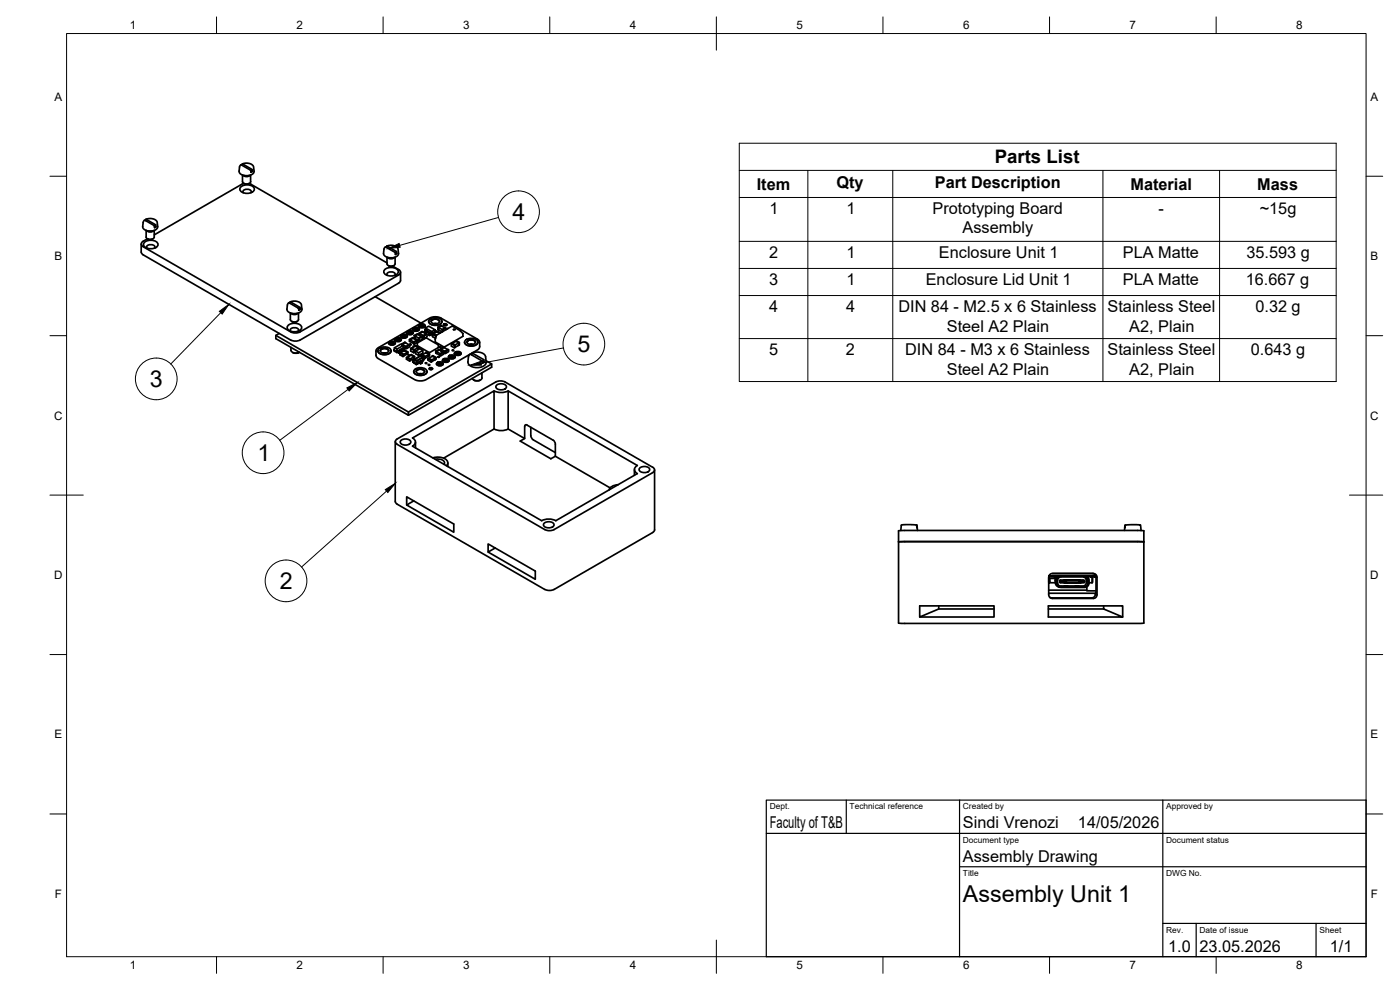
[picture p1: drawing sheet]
<svg xmlns="http://www.w3.org/2000/svg" width="420mm" height="297mm" viewBox="0 0 420 297" stroke-linecap="round" stroke-linejoin="round" font-family="sans-serif">
<!-- layer: Visible -->
<g fill="none" stroke="#000" stroke-width=".51">
<path d="M71.8 51.4l.1-1.4 .5-.6 2.8 1.7 .1 .6 .4-.3M71.8 51.4a2.52 2.52 0 0 0 3.8 1l.5-.5 .2-.5M72.3 56.1a2.96 2.96 0 0 1 4 .3 1.38 1.38 0 0 1-1.6 1.6l-1.6-.1a1.06 1.06 0 0 1-1-.7 1.06 1.06 0 0 1 .2-1.1zM72.7 49.6l.1-.4 2.8 1.6 .1 .7-.4-.3M72.7 49.2l1.5-.3 1.4 .5 .5 .6 .1 1.4M72.8 52.5v2a1.4 1.4 0 0 0 2.4 0M72.9 52.5a1.66 1.66 0 0 0 2.2 0M73 57.8l-.1-.2a1.37 1.37 0 0 1 1.3-.8 1.37 1.37 0 0 1 1.2 .8l-.1 .2M73.3 52.6l.7 .2 .8-.2M74.6 55.1l.8 .2 40.7 23.6M74.6 55.1l-.6 .2-.8-.2-.7 .2-26.2 15.2M75.2 52.5v2"/>
<path d="M42.4 73.2v2.7l.6 .6 44.2 25.5 .9 .3h1.1l.9-.3 29.5-17M43 74l44.2 25.6 .9 .3h1.1l.9-.3 29.9-17.4a.83 .83 0 0 0-.4-1.3l-1.8-1.1M43.3 72.7a2.96 2.96 0 0 1 4.1 .3 1.38 1.38 0 0 1-1.6 1.6l-1.6-.1a1.06 1.06 0 0 1-1-.6 1.06 1.06 0 0 1 .1-1.2zM43.8 65.8l2.9 1.6 .1 .7-.4-.3M43.8 65.8v.4M43.8 65.8l1.5-.2 1.3 .4 .5 .5 .2 1.5a2.52 2.52 0 0 1-3.8 1l-.5-.5-.2-.5 .2-1.4 .4-.6 2.9 1.7 .1 .6 .4-.2M43.9 69.1v2a1.4 1.4 0 0 0 2.4 0v-2M43.9 69.2a1.66 1.66 0 0 0 2.3 0M44.1 74.4l-.1-.2a1.37 1.37 0 0 1 1.2-.8 1.37 1.37 0 0 1 1.3 .8l-.1 .2M44.3 69.3l.8 .1 .7-.1M45.8 71.7l-1.4 .1a2.72 2.72 0 0 0-2 1.2l.2 .7 .4 .3M116.1 74.3v-.5l2.9 1.7 .1 .6-.5-.3"/>
<path d="M116.1 73.8l1.5-.2 1.4 .4 .4 .6 .2 1.4a2.52 2.52 0 0 1-3.8 1l-.5-.5-.2-.5 .2-1.4 .4-.5 2.9 1.6 .1 .7 .4-.3M116.1 77.2v2a1.4 1.4 0 0 0 2.5 0v-2M116.2 77.2a1.66 1.66 0 0 0 2.3 0M116.6 79.7l.8 .2 .6-.1M116.6 77.3l.8 .2 .7-.2M118.1 79.7l-.1 .1M86.5 97.6a2.96 2.96 0 0 1 4 .3 1.38 1.38 0 0 1-1.6 1.6l-1.6-.1a1.06 1.06 0 0 1-1-.6 1.06 1.06 0 0 1 .2-1.2zM87.1 91l.1-.4 2.8 1.7 .1 .5-.5-.2M87.1 90.6l1.6-.3 1.2 .4 .5 .6 .2 1.4a2.52 2.52 0 0 1-3.8 1.1l-.5-.5-.2-.5 .2-1.4 .4-.6 2.9 1.7 .1 .6 .4-.2M87.1 93.9v2a1.4 1.4 0 0 0 2.5 0v-2M87.2 99.4l-.1-.3a1.37 1.37 0 0 1 1.3-.8 1.37 1.37 0 0 1 1.2 .8l-.1 .3M87.2 94a1.66 1.66 0 0 0 2.3 0"/>
<path d="M87.6 96.5l.8 .2 .7-.2M87.6 94l.8 .2 .7-.2M112.6 89l13.7 8M115.5 80.9a2.96 2.96 0 0 1 4 .3 1.38 1.38 0 0 1-1.6 1.6l-1.6-.2a1.06 1.06 0 0 1-1-.6 1.06 1.06 0 0 1 .2-1.1zM116.2 82.6l-.1-.2a1.37 1.37 0 0 1 1.3-.8 1.37 1.37 0 0 1 1.2 .8l-.1 .2M120.2 84.1l-.6 .8M120.2 81.7v2.4M122 99.8a1.13 1.13 0 0 0 2 0M122.1 99.6l.6-.3h.7l.6 .5a1.16 1.16 0 0 1-2 0zM122.5 99.8l.5-.2 .5 .2M122.7 99.6l.5-.1 .3 .4-.6 .2-.3-.2zM123.8 98.8a1.13 1.13 0 0 0 2 0"/>
<path d="M123.9 98.5l.6-.3h.7l.6 .6a1.16 1.16 0 0 1-2 0zM124.3 98.8l.5-.3 .5 .3M124.5 98.6l.5-.1 .3 .3-.6 .2-.4-.2zM125.6 97.8a1.16 1.16 0 0 0 2 0M125.6 97.7v.1M125.7 97.5l.5-.3h.8l.6 .5a1.16 1.16 0 0 1-2 0zM126.1 97.7l.5-.2 .5 .2M126.3 97.5l.4-.1 .4 .4-.6 .2-.4-.2zM126.9 99.6l-.2-.2-.9 .6M127.3 99.6l.3 .2M127.5 98.9l.5 .3M127.6 99.2v.2"/>
<path d="M127.6 99.4l-.3 .2 .3 .2 .2-.3M127.6 97.7v.1M127.7 98.9l-.1 .2M127.7 98.4l1-.5 1.9 1-1 .6zM127.7 98.4l-.1 .6M127.8 99.8l-.2 .1M127.9 99.5l1 .6M128 99.2l1 .5M128 99.2l-.2 .6M128 99l-.2 .5M128.7 96.4a2.28 2.28 0 0 0 4 0M128.9 95.9a2.63 2.63 0 0 1 3.7 .4 1.79 1.79 0 0 1-2.5 1.2 1.15 1.15 0 0 1-1.1-.4 1.15 1.15 0 0 1-.1-1.2z"/>
<path d="M129 99.7l.3 .3M129 99.7l-.2 .7M129.3 100l.3 .1v.4M129.4 99.9l-.2 .6-.3 .2M129.4 99.8l-.2 .5M129.4 96.5a1.47 1.47 0 0 1 2.5 0M129.5 96.2a1.54 1.54 0 0 1 2.4 .2 1.45 1.45 0 0 1-2.5 0zM130.3 97.1h.7M130.5 97.1h.3M130.6 98.9v1M130.7 99.1v.3l-1.1 .7v-.6M130.7 99.3l.2 .2-.3 .2"/>
<path d="M130.7 99.5h.1M130.9 99.4l-.1 .1M131.1 99.5l.2-.1 .9 .5M131.6 99l1.1 .6M131.7 98.3l1.2 .7M132 100l-.9-.5-1 .6M132.5 97.8l1 .6M132.5 97.8l-.2-.2-.9 .5M132.5 97.7l-.9 .6v.7l-.2-.1v-.8l.2 .2M133.1 97.4a.55 .55 0 0 0 .5 .3 .55 .55 0 0 0 .5-.3M133.3 97.2l.4-.1 .4 .4-.6 .2-.4-.2zM133.8 98.9v-.4l-.2-.2-.9 .6v.7"/>
<path d="M133.8 98.5l-.9 .5v.5M134.5 98.5l-.3 .2M135.7 97.8l-4.7 2.8M135.7 97.8h.1M135.8 97.8l2.2 1.4M136.2 98.8l.4 .1-.5 .1zM138 99.2h.1M138 99.2l.9 .9M82.8 100.6l39.8 23M83.8 100l-1 .6v1l39.8 23v-1l25-14.4M87.3 104.2a1.55 1.55 0 0 0 .8 1.7 1.55 1.55 0 0 0 1.8-.2M87.9 105.8l.1 .1"/>
<path d="M88.1 105.9l.7 .1 .8-.1M89.7 105.8l-.2 .1M113.2 104.6l15.7-9.2 1.6-.4 1.9 .4 10.9 6.4 .7 .8-.1 1.6-.4 .7-15.7 9-1.3 .4-2-.4-11-6.3-.7-.9v-1.4zM113.4 105.2v.1M113.4 105.3a2.31 2.31 0 0 0 4 0M113.6 104.7a2.63 2.63 0 0 1 3.8 .4 1.79 1.79 0 0 1-2.5 1.3 1.15 1.15 0 0 1-1.2-.5 1.15 1.15 0 0 1-.1-1.2zM114.1 105.3a1.47 1.47 0 0 1 2.5 0M114.2 105a1.54 1.54 0 0 1 2.4 .2 1.45 1.45 0 0 1-2.5 0zM115 105.9h.7M115.2 106h.4M116.6 103a1.16 1.16 0 0 0 2 0M116.6 102.9v.1"/>
<path d="M116.7 102.7l.6-.3h.7l.6 .5a1.16 1.16 0 0 1-2 0zM117.1 102.9l.5-.2 .5 .2M117.3 102.7l.5-.1 .3 .4-.6 .2-.3-.2zM117.4 105.2v.1M118.2 105l.1 .3 .8 .5 .4-.2M118.4 104.3l1.9-1 .7 .4-1.9 1.1zM118.4 104.3l-.2 .7 .9 .5v-.7M118.4 101.9a1.16 1.16 0 0 0 2 0M118.4 101.9h.1M118.5 101.7l.6-.4h.7l.6 .6a1.16 1.16 0 0 1-2 0zM118.6 102.9v.1M118.9 101.9l.5-.3 .5 .3"/>
<path d="M119.1 101.7l.5-.1 .3 .3-.6 .2-.3-.2zM119.3 105.4l.3 .4M119.5 105.6l.1 .2M119.6 105.8v.1M119.6 105.8l.1 .1M119.6 105.9h.1M119.9 105.4l-.2-.2-.4 .2 .2 .2M119.9 105.3l.2 .4-.4 .2M120 105l.2 .2M120.1 105.7l-.4 .2M120.2 105.2l-.3 .1M120.2 105.2v.2"/>
<path d="M120.2 100.8a1.11 1.11 0 0 0 1 .7 1.11 1.11 0 0 0 1-.7M120.2 105.4l.2 .2M120.3 105.2h.1M120.3 100.6l.6-.3h.7l.6 .5a1.16 1.16 0 0 1-2 0zM120.3 105.4l.1 .1M120.4 101.9h.1M120.5 103.2l1-.5 1.2 .7M120.6 105l-.3-.2-.3 .2 .2 .2M120.6 104.9l.1 .4-.3 .2M120.6 104.7l.4-.3 .4 .5M120.6 104.7l.3 .1M120.7 104.6l.2 .2"/>
<path d="M120.7 105.3l-.3 .2M120.7 100.9l.5-.3 .5 .3M120.8 103.3l-.3-.1v.2M120.8 103.4l1 .6 1-.6 .2 .1v.5l-1 .6M120.8 104.8l-.2 .2M120.9 104.8l.1 .3M120.9 100.6h.5l.3 .3-.6 .2-.3-.2zM120.9 104.9v.1M120.9 105l.2 .2M120.9 104.7l.1 .1M120.9 106.5l.3-.2v.6l-.3 .1zM120.9 106.5l-.9-.6v.5l.9 .6"/>
<path d="M121 103.7l.2 .6-2.1 1.2v.3M121.1 104l.7 .4M121.2 104.3l-.1 .2M121.3 105.2l.9 .5-1 .6-1-.5-.2 .1M121.3 105.2l.2-.1 .9 .5v.5l-.2 .1M121.3 105.2l-1 .6M121.4 104.9l-.4 .2M121.4 104.9l-.3 .2M121.7 102.8l-.9 .5v.2M122.2 106.2l-1 .6M122.3 107.2l1-.7 .9 .6-1.1 .6-.9-.6-.2 .2M122.4 105.6l-.2 .1v.5"/>
<path d="M122.6 106.5l.4 .1-.2 .2zM122.9 101.9l.9-.6 1.2 .8M122.9 107.8l.2-.1v.5l-.2 .1zM122.9 107.8l-.9-.5v.5l.9 .5M123 103.5l-1 .6v.5l-.2-.1v-.5l.2 .1M123 103.3l.4 .1-.2 .1zM123.1 102.5l1 .6M123.1 102l1.3 .7M123.1 102.5h.1M123.3 106.5l.2-.1 .9 .5v.6l-.2 .1M123.8 108.5h.2M123.9 108.4v.1"/>
<path d="M124 108.3l.1 .1M124 108.4v.2M124 108.3l-.1 .2M124.1 108.4h.1M124 101.4l-.9 .6v.5l-.2-.1v-.5l.2 .1M124 108.6h.1M124 108.6l.1 .3 .8 .5M124.1 108.2l-.1 .1M124.2 108.2h-.1M124.2 105.1l.2-.2v.8l-.2 .1zM124.2 105.1l-.9-.6v.8l.9 .5M124.2 107.6l-1.1 .6"/>
<path d="M124.2 111.5h.1M124.2 111.5a2.31 2.31 0 0 0 4 0M124.2 107.9l1.9-1.1 .7 .5-1.9 1zM124.2 107.9l-.2 .7 .9 .5v.3M124.4 110.9a2.63 2.63 0 0 1 3.7 .4 1.79 1.79 0 0 1-2.4 1.3 1.15 1.15 0 0 1-1.2-.4 1.15 1.15 0 0 1-.1-1.3zM124.4 107.8l1.9-1.1 .7 .5-1.9 1zM124.4 106.9l-.2 .7M124.4 103.9l-.4-.1 .2 .3M124.5 103.8l.2-.1 .9 .5v.6M124.5 101.6l1.1 .5M124.7 105.3l1.3-.7 .9 .5v.8l-1.3 .7-.9-.5zM124.7 105.3l.9 .6v.7"/>
<path d="M124.7 105.5l-.3 .2M124.9 111.5a1.47 1.47 0 0 1 2.5 0M125 111.2a1.54 1.54 0 0 1 2.4 .3 1.45 1.45 0 0 1-2.5 0zM125.1 109v.3l.9-.5-1.1 .6M125.3 102.2l-.9 .5v.6l-.3-.2v-.5l1-.5 .2 .1v.5l-.9 .6M125.4 104.3l-1 .6-.9-.5-.2 .1M125.4 100.3l1 .6M125.4 104.3l-.9-.5-1 .6M125.5 100.3l-.9 .5 1 .6 .9-.5 .2 .1v.8l-.9 .5M125.5 100.4l-.3-.3-.9 .6v.8l.2 .1v-.8l-.2-.1M125.6 104.2l-.2 .1v.6M125.8 100.5v-.5l.2 .1v.6"/>
<path d="M125.8 112.2h.7M125.8 108.6l.3 .2v.2M126 100.1l.9-.5 1.1 .5-1 .6zM126 112.2h.3M126 108.8h.1M126.1 109l.1 .1M126.1 109h.1M126.4 108.5l-.2-.1-.4 .2 .2 .2M126.4 108.5l.2 .5-.4 .1 .3-.2M126.5 106.8v-.3l.9 .6M126.6 108.4l-.2-.1-.4 .2 .4 .5 .3-.2-.3 .2M126.6 108.4l.1 .1"/>
<path d="M126.7 108.5v.3M126.7 101l-.9 .5v.8l-.2-.1v-.8l.2 .1M126.7 101.2l.3 .2M126.8 107.3l.2 .6M126.9 105.1l-1.3 .8M127 108.2l-.3 .1M127 107.2l.2 .6M127 107.9l-2.1 1.2v-.8M127 107.9l-.4 .5M127.1 107.4l.3 .2M127.2 107.8l-2.1 1.2v-.8M127.2 107.8l-.1 .3-.5 .3"/>
<path d="M127.3 100.8l-.3-.1v.8M127.4 107.1l.2-.1v.5l-.2 .1zM127.7 108.9l.4 .1-.2 .1zM127.7 105.8l.3-.1 .9 .5v.6l-.2 .1M127.9 101.4l-2.6 1.5-.1 .8 3.7 2.1M127.9 101.4h.1M127.9 101.4l3.7 2.1M128 100.1l.2 .2v.8l-.9 .5M128.2 100.3l-.9 .5v.8l-.3-.1M128.2 111.5h.1M128.6 109.4l.4 .1-.2 .1zM128.7 106.4l-1.1 .6-.9-.6-.2 .1"/>
<path d="M128.7 106.9l-1.1 .5M128.7 100.4l.2 .2M128.7 106.3l-1-.5-1 .7M128.8 100.3l.3 .2M128.8 110.6a.55 .55 0 0 0 .5 .3 .55 .55 0 0 0 .5-.3M128.9 105.8h.1M128.9 106.2l-.2 .7M129 110.4l.4-.1 .4 .4-.6 .2-.4-.2zM129.2 100.3l-.1 .2M129.2 100.3l.4 .2 .2-.1M129.4 108.1l.2-.1v.5l-.2 .2zM129.4 108.1l-1-.5v.5l1 .6"/>
<path d="M129.7 106.8l.2-.1 1 .6v.5l-.2 .1M129.8 100.2l.2-.1 .9 .5M130.6 101.8v.8l2.7 1.5M130.6 102.6h.1M130.6 101.8h.1M130.6 107.4l-1 .6-.9-.6-.3 .2M130.7 107.4l-1-.6-1 .7M130.7 100.8l-.9-.6v.8l.9 .5M130.8 105.4l.2 .1v.6l-.2-.2v-.5l.9-.6 1.3 .8M130.9 107.3l-.2 .1v.5l-1.1 .6M130.9 100.7l-.2 .1v.6M131 100.6h-.1"/>
<path d="M131 100.6l-.4 1.2M131 109.1v.1M131 109.2a1.16 1.16 0 0 0 2 0M131 106l1 .6M131 106v.1M131.1 108.9l.5-.3h.8l.6 .5a1.16 1.16 0 0 1-2 0zM131.5 107l.4 .1-.3 .1zM131.5 109.2l.5-.3 .5 .3M131.6 104.2l-2.7 1.6M131.6 103.5v.8M131.7 108.9h.4l.4 .3-.6 .2-.4-.2zM131.9 105l-.9 .5 1 .6 1-.5 .2 .1v.5l-1 .6"/>
<path d="M132 104l.4 .1-.2 .1zM132.5 105.3h-.1M132.8 108.1a1.16 1.16 0 0 0 2 0M132.8 108.1h.1M132.9 107.9l.5-.3h.8l.6 .5a1.16 1.16 0 0 1-2 0zM133 109.1v.1M133.3 108.1l.5-.2 .5 .2M133.3 104.3l1.1 .6M133.4 104.2l-.9 .6 1 .6 .9-.6 .2 .2v.5l-.9 .6M133.4 104.3l-.2-.2-1 .6v.5l.2 .1v-.5l-.2-.1M133.5 107.9l.4-.1 .4 .4-.6 .2-.4-.2zM133.5 105.9l-.3-.2-1 .5v.6l-.2-.1v-.6l.2 .1"/>
<path d="M134.6 105l-.9 .5v.6l-.2-.2v-.5l.2 .1M134.7 106.8l.5-.3h.8l.6 .6a1.16 1.16 0 0 1-2 0zM134.8 108.1h.1M135.1 107.1l.5-.3 .5 .3M135.3 106.9l.4-.1 .4 .3-.6 .2-.4-.2zM135.8 105l.4 .1-.2 .2zM136.4 106a1.13 1.13 0 0 0 2 0M136.4 103.6l.2-.1v.8l-.2 .1zM136.4 103.6l-.9-.5v.8l.9 .5M136.5 105.8l.5-.3h.8l.6 .5a1.16 1.16 0 0 1-2 0zM136.6 107.1h.1M136.6 107.1a1.18 1.18 0 0 1-2 0"/>
<path d="M136.7 102.3l.2-.1 1 .6v.7l-.3 .1M136.7 102.4l.9 .5M136.8 102.4l-1.1 .6M136.9 106l.5-.2 .5 .2M137 105.8l.5-.1 .4 .4-.6 .2-.4-.2zM137.6 102.9l-1 .6-.9-.5-.2 .1M137.9 102.8l-.3 .1v.7l-1 .6M138.9 100.9l-5.6 3.2M138.9 100.1h.1M138.9 100.1v.8M138.9 100.9h.1M139.4 102.7a2.28 2.28 0 0 0 4 0"/>
<path d="M139.6 102.1a2.63 2.63 0 0 1 3.8 .4 1.79 1.79 0 0 1-2.5 1.3 1.15 1.15 0 0 1-1.1-.4 1.15 1.15 0 0 1-.2-1.3zM140.2 102.7a1.47 1.47 0 0 1 2.5 0M140.3 102.4a1.54 1.54 0 0 1 2.4 .3 1.45 1.45 0 0 1-2.5 0zM141.1 103.3h.7M141.1 106.2l3.6 2.2M141.2 103.4h.4M141.6 105.9v.6M141.7 105.9l3.5 2 .1 .8-.6-.4M141.8 105.9l1.7-.3 1.7 .6 .5 .8 .2 1.6a2.51 2.51 0 0 1-3.2 1.7l-1.4-.4a1.35 1.35 0 0 1-.9-1.3l.2-1.6 .4-.7M142.2 114.1l.2 .1M142.4 114.1l.8 .2 .7-.2M144.1 114.1l-.2 .1"/>
<path d="M144.6 111.9l.1 1.5a1.77 1.77 0 0 1-3 .1M144.7 108.4v.6l.6-.3M145.9 108.2l1.7 1v1l-25 14.4M148.3 117.3l1.1 .4 1.3 .1 1.8-.5M149 115.6a2.08 2.08 0 0 1 3 .3 1.78 1.78 0 0 1-3 .6zM118.6 132.5v18l.4 .6 44.9 25.9 1.5 .1 .9-.3 29.6-17M120.3 132.2a2.08 2.08 0 0 1 3 .3 1.78 1.78 0 0 1-3 .5zM124.7 132.6v1.8M129.9 137.4a3.7 3.7 0 0 1 4.5 1.2l-.4 1.1M130.7 137.8a2.07 2.07 0 0 1 2.7 1.2l-.1 .3M134.4 138.9v1.1M148.3 128.7l1.1 .4 1.3 .1 1.8-.5"/>
<path d="M157.5 131.6l-5-2.9v-11.4l38.8 22.4a1.29 1.29 0 0 0-.9 1.2 1.29 1.29 0 0 0 .9 1.2l-24.5 14.1-1.8-.5-1.3 .1-1.1 .4-38.8-22.3a1.3 1.3 0 0 0 .9-1.3 1.3 1.3 0 0 0-.9-1.2l24.5-14.1v11.4l-15.2 8.8M157.7 127.5h.5l8 4.7 .5 1.1v3.6l-1.4 .8-9.2-5.4 1.4-.7v-3.7zM159.3 128.2v2.5l.5 1 6.9 4.1M166.7 136.9l16.4 9.5M124.2 150.3l-2.2 1.2 14.2 8.2v-2.5l-14.2-8.1v2.4M163.3 157a2.08 2.08 0 0 1 3 .3 1.78 1.78 0 0 1-3 .6zM185.5 145.4l-1.3 .3a1.92 1.92 0 0 0-1.4 1.3M190.4 140.9v1.7M192 140.5a2.08 2.08 0 0 1 3 .2 1.78 1.78 0 0 1-3 .6zM195.9 140.2l-44.3-25.6-.9-.3h-1l-.9 .3-29.6 17.1a.88 .88 0 0 0-.6 .8 .88 .88 0 0 0 .6 .8l44.3 25.6 .9 .3h1l.9-.3 29.6-17.1M195.9 140.2a.86 .86 0 0 1 .5 .8 .86 .86 0 0 1-.5 .8M196.4 141v18l-.5 .8"/>
<path d="M269.7 159.3l73.5-.1 .1 27.8h-73.6zM275 157.5h-4.4l-.3 1.7M275 157.5l.3 .8zM275.3 158.3v.9M337.5 158.4v.8M337.7 157.6l-.2 .8 .3-.9h4.4l.3 1.7M148.6 164.4l-2.1 1.2 14.2 8.2v-2.4l-14.2-8.2v2.4M269.7 162.6h73.6zM314.7 174.8h.2M314.7 173.4h.1M314.7 178h14M314.7 177.1h11.5"/>
<path d="M314.7 173.5v1.1l.2 .2M314.8 172.9h.2M314.8 172.8h14M314.9 174.6l.1 .2zM314.9 173.6v1M314.9 174.5h.1M315 173.6v1v-1M315 174.8h1.7M315 172.9h.5M315 172.9h.1M315 172.9h-.2v.5M315 172.4l.8-.3 12.9 .1 .5 1-.1 5.8-.4 .4-.6 .2-12.8-.2-.6-1v-5.2z"/>
<path d="M315.5 172.9h.3M315.5 172.8v.1M315.7 172.8v.1M315.7 172.8l.1 .1M315.8 172.1l12.6 .1 .5 .7v5.2l-.2-.1-.3 1.1-.8 .3h-12l-.6-.2M315.8 172.9h.5M316.3 172.9h.2v.5M316.3 172.9h.2M316.3 172.8v.1M316.5 173.4l-1.8 .1M316.5 173.4l-1.6 .2M316.7 174.8l.4 .9 .9 .5"/>
<path d="M316.7 172.8v2M316.8 172.8v1.6l.1-.9M316.9 172.8v1.7v-.6M317 172.8v1.7a1.49 1.49 0 0 1 1.3-1.7M317.3 172.8v.5M317.5 173.2l1-.4h7a1.79 1.79 0 0 1 1.4 1.7 1.79 1.79 0 0 1-1.4 1.8h-7a1.84 1.84 0 0 1-1-3.1zM317.6 173.3l.9-.4h7a1.65 1.65 0 0 1 1.2 1.6 1.65 1.65 0 0 1-1.2 1.6h-7a1.69 1.69 0 0 1-.9-2.8zM317.7 173.4l.7-.3h7.3a1.57 1.57 0 0 1 .6 2.3l-.8 .5h-7.3a1.59 1.59 0 0 1-.5-2.5zM317.9 172.8l-.6 .2M318.1 172.8l-.8 .3M318.1 174.1h1.2M318.2 174.4h.1"/>
<path d="M318.3 174.4l-.1 .2M318.3 174.4h1.7M318.3 174.4l-.2-.3v.7l.2 .1v-.3M318.3 174.1h1M319.3 174.1h.5zM319.3 174.1h.1M319.4 175.8l1.1 .1zM319.4 174.4h-1.2v.2M319.4 174.9h.4M319.5 174.8l-1.2 .1M319.5 174.4v-.2h4.9v.2h-.6v.2M319.5 174.6v.2"/>
<path d="M319.8 174.1h.1M319.8 174.1h.6zM319.8 174.9h.1M320 174.9h.4M320 174.4v.2h-1.8M320 174.4h-.6v.2M320.3 174.1h.1M320.4 174.1h.5zM320.4 174.1h.1M320.4 174.9h.1M320.4 175.8v.1M320.5 174.9h.4"/>
<path d="M320.9 174.1h.1M320.9 174.1h.6zM321 174.9h.5M321.4 174.1h.1M321.4 174.1h.6zM321.5 174.1h.1M321.6 174.9h.4M321.9 174.1h.1M322 174.1h.6zM322 174.1h.1M322.1 174.9h.5M322.5 174.1h.6z"/>
<path d="M322.5 174.1h.1M322.6 174.1h.1M322.6 174.9h.1M322.7 174.9h.4M322.7 175.8l1.1 .1zM323 174.1h.6zM323 174.1h.1M323.1 174.1h.1M323.1 174.9h.1M323.2 174.9h.4M323.6 174.1h.6zM323.6 174.1h.1"/>
<path d="M323.7 174.9h.5M323.7 175.8v.1M323.8 174.6v-.2h.6v.2M324.1 174.1h1.3M324.2 174.1h.1M324.2 174.9h.1M324.4 174.6v.2h-4.9M324.4 174.4h1.1h-1.1M324.4 174.2l1-.1v.3M324.4 174.8v.1M324.4 174.1h-5.1l.2 .1M325.2 173.1l.5 .2 .3 .6-.1 1.3-.5 .6h-7.4"/>
<path d="M325.3 173.1a1.22 1.22 0 0 1 .9 1.4v-.9M325.4 174.6v.3h-6.1M325.4 173.1a1.12 1.12 0 0 1 .9 1.4v-.6M325.5 174.4v.2h-1.7M325.9 172.8h.1M326.2 176.1v1.1l2.7 .1M326.2 172.8v.2M326.3 172.8v.2M326.6 172.8v.6M326.8 174.8h.9M327.2 172.8l.1 .3M327.2 173.1h.1"/>
<path d="M327.5 172.8v.3M327.5 172.8v.3h1v-.3v.3v-.3M327.5 172.8v.3h-.2M327.7 173.1v1.7M327.9 173.1v1.5l-.2 .2M328.6 172.8l-.1 .3M328.6 172.8v.3M328.7 172.8v.3M281.7 181.8v.9M298.3 182.7h-16.6l-5.7 2.4v-3.3h22.3v3.3h-22.3M314.6 182.7h16.6M331.2 181.8v.9l5.7 2.4h-22.3v-3.3h22.3v3.3"/>
</g>
<g fill="#000">
<circle cx="128" cy="99.2" r=".25"/>
<circle cx="129.3" cy="100" r=".25"/>
<circle cx="124.1" cy="108.2" r=".25"/>
<circle cx="322.5" cy="174.1" r=".25"/>
<circle cx="323" cy="174.1" r=".25"/>
</g>
<!-- layer: BORDER -->
<g fill="none" stroke="#000" stroke-width=".3">
<path d="M20 10.1h390v276.9h-390zM65 5.1v5M115 5.1v5M165 5.1v5M215 5.1v10M265 5.1v5M315 5.1v5M365 5.1v5M15 52.9h5M410 52.9h5M15 100.7h5M410 100.7h5"/>
<path d="M15 148.6h10M405 148.6h10M15 196.4h5M410 196.4h5M15 244.2h5M410 244.2h5M65 287v5M115 287v5M165 287v5M215 282.1v9.9M265 287v5M315 287v5"/>
<path d="M365 287v5"/>
</g>
<!-- layer: TITLEBLOCK -->
<path d="M230 240.1h180v46.9h-180zM230 250h180M254 240.1v9.9M288 240.1v46.9M349 240.1v46.9M288 260.1h122M349 277.1h61M359 277.1v9.9M395 277.1v9.9" fill="none" stroke="#000" stroke-width=".36"/>
<!-- layer: Custom Tables -->
<path d="M221.9 43h179.1v71.5h-179.1zM221.9 51.1h179.1M221.9 59.3h179.1M242.4 51.1v63.4M267.9 51.1v63.4M331 51.1v63.4M366 51.1v63.4M221.9 72.4h179.1M221.9 80.5h179.1M221.9 88.7h179.1M221.9 101.6h179.1" fill="none" stroke="#000" stroke-width=".3"/>
<!-- layer: Balloons -->
<g fill="none" stroke="#000" stroke-width=".3">
<circle cx="155.6" cy="63.5" r="6.3"/>
<circle cx="46.9" cy="113.7" r="6.3"/>
<circle cx="175.2" cy="103.2" r="6.3"/>
<circle cx="79" cy="135.8" r="6.3"/>
<circle cx="85.8" cy="174.3" r="6.3"/>
</g>
<!-- layer: 0 -->
<path d="M116.6 74.6l3.2-1.5 .3 1.1zM65.8 93.4l2.9-2.1-2 2.9zM104.1 116.4l3.2-1.6-2.5 2.5zM140.9 109.6l3.4-1.2 .2 1.2zM115.6 146.9l3-1.9-2.2 2.8z" fill="#000" stroke="#000" stroke-width=".3"/>
<path d="M149.6 65.2l-29.6 8.4M66.3 93.8l-15.1 15.4M104.4 116.8l-20.4 15.3M169.1 104.4l-24.7 4.6M116 147.3l-25.5 22.8" fill="none" stroke="#000" stroke-width=".3"/>
<g font-size="7">
<text x="153.8" y="66">4</text>
<text x="173.3" y="105.7">5</text>
<text x="44.9" y="116.2">3</text>
<text x="77.3" y="138.4">1</text>
<text x="84" y="176.8">2</text>
<text x="289" y="270.6">Assembly Unit 1</text>
</g>
<text font-size="5.6" x="298.5" y="49">Parts List</text>
<g font-size="4.9">
<text x="227.1" y="56.9">Item</text>
<text x="251" y="56.5">Qty</text>
<text x="280.6" y="56.5">Part Description</text>
<text x="339.3" y="56.9">Material</text>
<text x="377.3" y="56.9">Mass</text>
<text x="231" y="64.2">1</text>
<text x="254" y="64.2">1</text>
<text x="279.9" y="64.1">Prototyping Board</text>
<text x="347.7" y="64.1">-</text>
<text x="378.1" y="64.2">~15g</text>
<text x="288.9" y="70">Assembly</text>
<text x="230.9" y="77.3">2</text>
<text x="254" y="77.3">1</text>
<text x="281.8" y="77.3">Enclosure Unit 1</text>
<text x="337" y="77.3">PLA Matte</text>
<text x="374.1" y="77.3">35.593 g</text>
<text x="230.8" y="85.5">3</text>
<text x="254" y="85.5">1</text>
<text x="277.8" y="85.5">Enclosure Lid Unit 1</text>
<text x="337" y="85.4">PLA Matte</text>
<text x="373.9" y="85.5">16.667 g</text>
<text x="230.9" y="93.6">4</text>
<text x="253.9" y="93.6">4</text>
<text x="269.6" y="93.6">DIN 84 - M2.5 x 6 Stainless</text>
<text x="332.4" y="93.6">Stainless Steel</text>
<text x="376.8" y="93.6">0.32 g</text>
<text x="284.2" y="99.5">Steel A2 Plain</text>
<text x="338.9" y="99.5">A2, Plain</text>
<text x="230.8" y="106.5">5</text>
<text x="253.9" y="106.5">2</text>
<text x="271.7" y="106.5">DIN 84 - M3 x 6 Stainless</text>
<text x="332.4" y="106.5">Stainless Steel</text>
<text x="375.4" y="106.5">0.643 g</text>
<text x="284.2" y="112.4">Steel A2 Plain</text>
<text x="338.9" y="112.4">A2, Plain</text>
<text x="231" y="248.5">Faculty of T&amp;B</text>
<text x="289" y="248.5">Sindi Vrenozi</text>
<text x="323.5" y="248.5">14/05/2026</text>
<text x="289" y="258.6">Assembly Drawing</text>
<text x="350.6" y="285.7">1.0</text>
<text x="360" y="285.5">23.05.2026</text>
<text x="399.1" y="285.7">1/1</text>
</g>
<g font-size="3.5">
<text x="39" y="8.8">1</text>
<text x="89" y="8.8">2</text>
<text x="139" y="8.8">3</text>
<text x="189" y="8.8">4</text>
<text x="239" y="8.8">5</text>
<text x="289" y="8.8">6</text>
<text x="339" y="8.8">7</text>
<text x="389" y="8.8">8</text>
<text x="16.3" y="30.2">A</text>
<text x="411.3" y="30.2">A</text>
<text x="16.3" y="78">B</text>
<text x="411.3" y="78">B</text>
<text x="16.2" y="125.9">C</text>
<text x="411.2" y="125.9">C</text>
<text x="16.2" y="173.7">D</text>
<text x="411.2" y="173.7">D</text>
<text x="16.3" y="221.6">E</text>
<text x="411.3" y="221.6">E</text>
<text x="16.4" y="269.4">F</text>
<text x="411.4" y="269.4">F</text>
<text x="39" y="290.8">1</text>
<text x="89" y="290.8">2</text>
<text x="139" y="290.8">3</text>
<text x="189" y="290.8">4</text>
<text x="239" y="290.8">5</text>
<text x="289" y="290.8">6</text>
<text x="339" y="290.8">7</text>
<text x="389" y="290.8">8</text>
</g>
<g font-size="2.5">
<text x="231" y="242.9">Dept.</text>
<text x="255" y="242.9">Technical reference</text>
<text x="289" y="242.9">Created by</text>
<text x="350" y="242.9">Approved by</text>
<text x="289" y="252.8">Document type</text>
<text x="350" y="252.8">Document status</text>
<text x="289" y="262.9">Title</text>
<text x="350" y="262.9">DWG No.</text>
<text x="350" y="279.9">Rev.</text>
<text x="360" y="279.9">Date of issue</text>
<text x="396" y="279.9">Sheet</text>
</g>
</svg>
